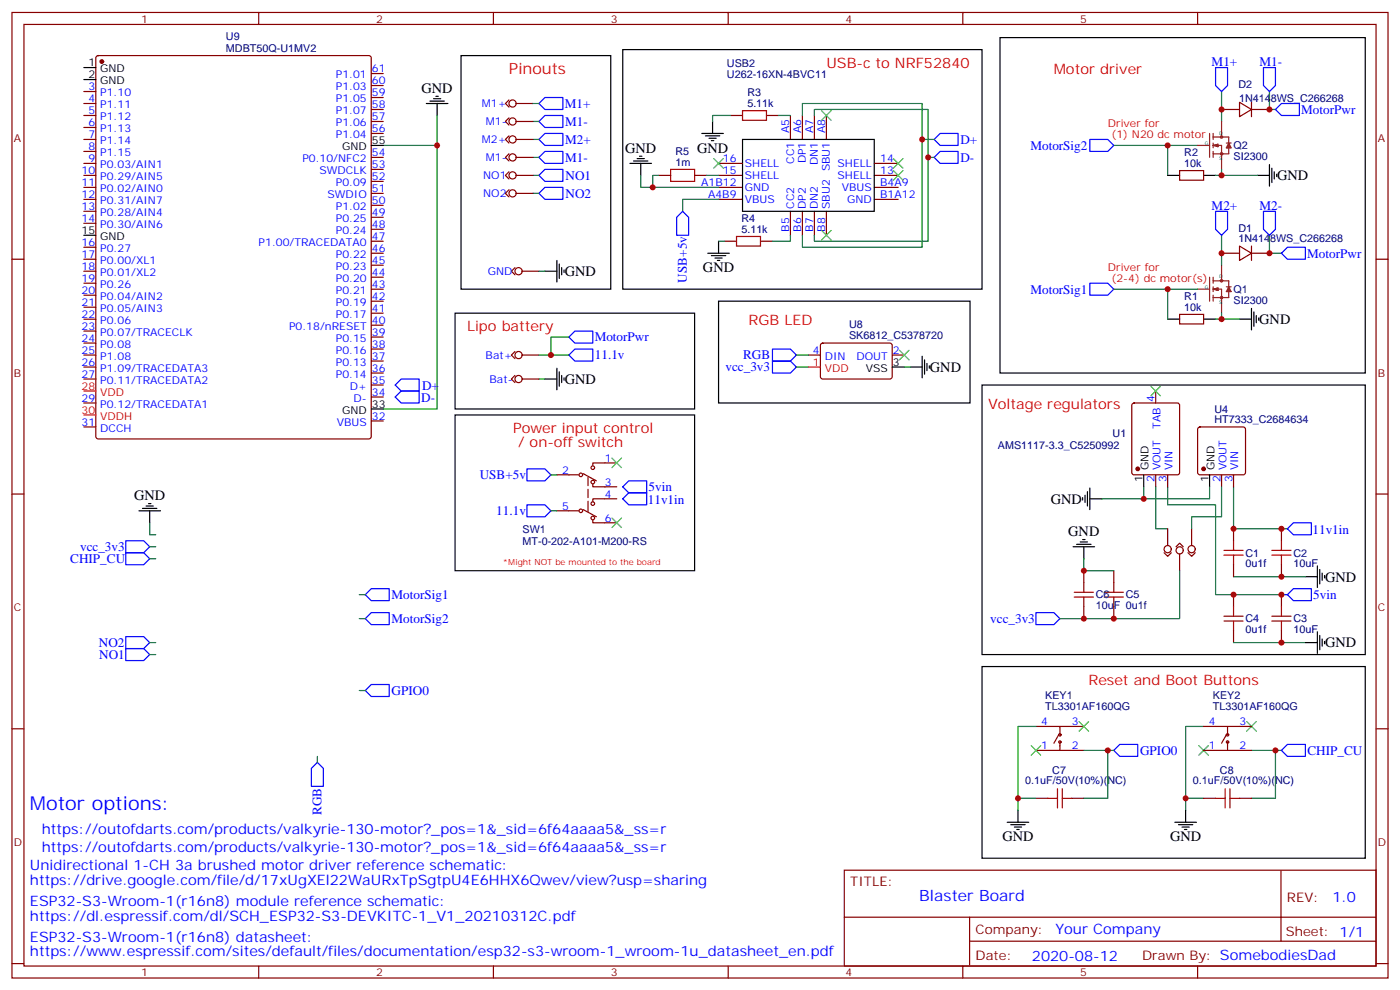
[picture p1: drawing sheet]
<svg xmlns="http://www.w3.org/2000/svg" width="412mm" height="292mm" viewBox="0 0 412 292" stroke-linecap="round" stroke-linejoin="round" font-family="sans-serif">
<g fill="none" stroke="#870000" stroke-width=".35">
<path d="M3.5 3.7h405.4v284.3h-405.4zM7.1 7.2h398.2v277.3h-398.2zM28.5 16.6l.4-.2h79.8l.5 .2 .2 .5v111.5l-.3 .5-.4 .2h-79.8l-.5-.3-.2-.4v-111.5zM76.2 3.7v3.5M145.3 3.7v3.5M214.5 3.7v3.5M283.6 3.7v3.5M352.8 3.7v3.5M24.7 34h3.5M24.7 30.5h3.5M24.7 27h3.5M24.7 37.5h3.5"/>
<path d="M109.4 32.2h3.5M109.4 35.8h3.5M109.4 39.3h3.5M109.4 28.7h3.5M109.4 25.2h3.5M109.4 21.7h3.5M149.9 29.4l-1 1.1 1 1M149.9 34.7l-1 1.1 1 1M152 30.5h5M152 35.8h5M215.2 34h3.5M225.8 34h3.5"/>
<path d="M232.8 34v7.1M236.4 34v7.1M239.9 34v7.1M243.4 34v7.1M359.8 32.2h5.3M365.1 30.1l3.6 2.1-3.6 2.2zM368.7 30.1v4.3M368.7 32.2h5.2M24.7 55.2h3.5M24.7 58.7h3.5M24.7 51.6h3.5M24.7 48.1h3.5"/>
<path d="M24.7 41.1h3.5M24.7 44.6h3.5M109.4 46.4h3.5M109.4 56.9h3.5M109.4 53.4h3.5M109.4 49.9h3.5M149.9 40l-1 1.1 1 1M149.9 45.3l-1 1.1 1 1M149.9 50.6l-1 1 1 1.1M149.9 55.9l-1 1 1 1.1M152 51.6h5M152 41.1h5"/>
<path d="M152 46.4h5M152 56.9h5M194 51.6h3.6M204.6 51.6h3.5M211.7 55.2h7M211.7 58.7h7M211.7 51.6h7M211.7 48.1h7M257.5 55.2h7.1M257.5 58.7h7.1M257.5 51.6h7.1M257.5 48.1h7.1"/>
<path d="M347.5 50.2h7v2.9h-7zM3.5 76.3h3.6M24.7 76.3h3.5M24.7 79.9h3.5M24.7 62.2h3.5M24.7 65.8h3.5M24.7 72.8h3.5M109.4 74.6h3.5M109.4 71h3.5M109.4 78.1h3.5M109.4 67.5h3.5M109.4 64h3.5"/>
<path d="M109.4 60.5h3.5M151.7 78.8l-1.1 1.1 1.1 1M153.8 79.9h4.9M213.4 71h3.6M224 71h3.5M232.8 62.2v7.1M236.4 62.2v7.1M239.9 62.2v7.1M243.4 62.2v7.1M359.8 74.6h5.3M365.1 72.5l3.6 2.1-3.6 2.1zM368.7 74.6h5.2"/>
<path d="M368.7 72.5v4.2M405.3 76.3h3.6M24.7 83.4h3.5M24.7 86.9h3.5M24.7 90.5h3.5M24.7 94h3.5M24.7 97.5h3.5M109.4 99.3h3.5M109.4 95.7h3.5M109.4 92.2h3.5M109.4 88.7h3.5M109.4 85.2h3.5"/>
<path d="M109.4 81.6h3.5M347.5 92.6h7v2.8h-7zM24.7 111.6h3.5M24.7 104.6h3.5M24.7 101h3.5M24.7 108.1h3.5M24.7 118.7h3.5M109.4 116.9h3.5M109.4 113.4h3.5M109.4 109.9h3.5M109.4 106.3h3.5M109.4 102.8h3.5"/>
<path d="M151.7 110.6l-1.1 1 1.1 1.1M151.7 103.5l-1.1 1.1 1.1 1M153.8 111.6h4.9M153.8 104.6h4.9M238.1 104.6h3.6M241.9 101.2l.5-.2 20 .1 .4 .6v9.5l-.7 .4h-20l-.4-.7v-9.2zM262.8 104.6h3.5M333.6 118.9l.5-.2h12.7l.6 .4 .1 20-.5 .7h-12.9l-.7-.4v-20zM340.4 115.1v3.6M24.7 125.7h3.5M109.4 124h3.5M164 139.8h6.4"/>
<path d="M171.8 139.5l3.9 2.1M181.7 136.3h-7.1v.7M340.4 139.8v3.6M344 139.8v3.6M353 125.9l.5-.2h12.7l.5 .2 .2 .5v12.7l-.2 .5-.5 .2h-12.7l-.5-.2-.2-.5v-12.7zM359.8 139.8v3.6M363.4 139.8v3.6M3.5 145.5h3.6M164 150.4h6.4M171.8 150.1l3.9 2.1M173.2 140.5v2.5M173.2 144.1v2.4"/>
<path d="M173.2 147.6v3.2M174.6 142.7v.7h7.1M174.6 153.2v.8h7.1M181.7 146.9h-7.1v.7M344 155.7v5M351 155.7v5M363.4 155.7v3.5M377.5 155.7v3.5M405.3 145.5h3.6M319.3 168.1v3.5M319.3 178.6v3.6M328.1 168.1v3.5"/>
<path d="M328.1 178.6v3.6M342.9 162.8l1.1 1 1-1M346.4 161l1.1-1.1 1 1.1M347.5 163.1v5M350 162.8l1 1 1.1-1M363.4 166.3v3.5M363.4 175.1v3.5M377.5 166.3v3.5M377.5 175.1v3.5M363.4 185.7v3.5M377.5 185.7v3.5M3.5 214.6h3.6"/>
<path d="M305.2 213.9h14.1M311.9 216.4l-1.5 2.5M312.2 213.9v2.5M312.2 218.5v2.5M354.5 213.9h14.2M361.2 216.4l-1.4 2.5M361.6 213.9v2.5M361.6 218.5v2.5M405.3 214.6h3.6M305.2 221h14.1M305.2 235.1h3.5M315.7 235.1h3.6"/>
<path d="M354.5 221h14.2M354.5 235.1h3.6M365.1 235.1h3.6M248.7 256.3h156.6v28.2h-156.6zM377.3 256.3v20.9M248.7 270.1h156.5M285.6 277.2h119.6M285.6 270.1v14.1M3.5 283.8h3.6M76.2 284.5v3.5M145.3 284.5v3.5M214.5 284.5v3.5"/>
<path d="M283.6 284.5v3.5M352.8 284.5v3.5M405.3 283.8h3.6"/>
<circle cx="151" cy="30.5" r="1.06"/>
<circle cx="151" cy="35.8" r="1.06"/>
<circle cx="151" cy="46.4" r="1.06"/>
<circle cx="151" cy="56.9" r="1.06"/>
<circle cx="151" cy="51.6" r="1.06"/>
<circle cx="151" cy="41.1" r="1.06"/>
<circle cx="152.8" cy="79.9" r="1.06"/>
<circle cx="152.8" cy="111.6" r="1.06"/>
<circle cx="152.8" cy="104.6" r="1.06"/>
<circle cx="171.1" cy="139.8" r=".53"/>
<circle cx="174.6" cy="137.7" r=".53"/>
<circle cx="171.1" cy="150.4" r=".53"/>
<circle cx="174.6" cy="148.3" r=".53"/>
<circle cx="174.6" cy="142" r=".53"/>
<circle cx="174.6" cy="152.5" r=".53"/>
<circle cx="344" cy="161.7" r="1.06"/>
<circle cx="347.5" cy="162.1" r="1.06"/>
<circle cx="351" cy="161.7" r="1.06"/>
<circle cx="312.2" cy="218.5" r=".35"/>
<circle cx="312.2" cy="216.4" r=".35"/>
<circle cx="361.6" cy="218.5" r=".35"/>
<circle cx="361.6" cy="216.4" r=".35"/>
</g>
<g fill="none" stroke="#000" stroke-width=".35">
<path d="M24.7 19.9h3.5M135.8 16.4h44.1v68.8h-44.1zM183.4 14.6h105.9v70.6h-105.9zM294.6 11.1h107.6v98.8h-107.6zM24.7 23.4h3.5M125.6 30.5h6.3M126.6 29.8h4.3M127.7 29.1h2.1M128.4 28.4h.7M128.8 30.5v3.5M206.7 39.3h6.4M209.9 35.8v3.5"/>
<path d="M109.4 42.8h3.5M185.6 48.1h6.3M186.6 47.4h4.3M187.7 46.7h2.1M188.4 46h.7M188.7 48.1v3.5M207.8 40h4.2M208.8 40.7h2.2M209.5 41.4h.8M218.7 41.1h38.8v21.1h-38.8zM344 51.6h3.5M354.5 51.6h3.6"/>
<path d="M370.4 51.6h3.5M373.9 48.5v6.3M374.6 49.5v4.3M375.4 50.6v2.1M376.1 51.3v.7M24.7 69.3h3.5M160.5 79.9h3.5M164 76.7v6.3M164.7 77.8v4.2M165.5 78.8v2.1M166.2 79.5v.7M208.5 74.6h6.3"/>
<path d="M209.5 75.3h4.3M210.6 76h2.1M211.3 76.7h.7M211.7 71v3.6M134.1 92.2h70.5v28.2h-70.5zM211.7 88.7h74.1v30h-74.1zM344 94h3.5M354.5 94h3.6M365.1 94h3.6M368.7 90.8v6.4M369.4 91.9v4.2M370.1 92.9v2.1"/>
<path d="M370.8 93.6v.7M160.5 111.6h3.5M164 108.4v6.4M164.7 109.5v4.2M165.5 110.6v2.1M166.2 111.3v.7M262.8 108.1h3.5M268.1 108.1h3.5M271.6 104.9v6.4M272.3 106v4.2M273 107v2.1M273.8 107.7v.7"/>
<path d="M289.3 113.4h112.9v79.4h-112.9zM109.4 120.4h3.5M134.1 122.2h70.5v45.9h-70.5zM336.9 139.8v3.6M356.3 139.8v3.6M40.9 150.4h6.4M42 149.7h4.2M43 149h2.2M43.7 148.3h.7M44.1 150.4v3.6M318.2 159.6h2.1M318.9 158.9h.7"/>
<path d="M318.9 146.5v.7M319.6 145.8v2.2M320.3 144.8v4.2M321 146.9h3.6M321 143.7v6.4M316.1 161h6.3M317.1 160.3h4.3M319.3 161v3.5M384.5 169.8h3.6M388.1 166.7v6.3M388.8 167.7v4.2M389.5 168.8v2.1"/>
<path d="M390.2 169.5v.7M289.3 196.3h112.9v56.4h-112.9zM384.5 189.2h3.6M388.1 186.1v6.3M388.8 187.1v4.2M389.5 188.2v2.1M390.2 188.9v.7M299.9 238.6v3.5M349.2 238.6v3.5M296.7 242.1h6.3M297.7 242.9h4.3M298.8 243.6h2.1"/>
<path d="M299.5 244.3h.7M346.1 242.1h6.3M347.1 242.9h4.3M348.2 243.6h2.1M348.9 244.3h.7"/>
</g>
<g fill="none" stroke="#8c2424" stroke-width=".35">
<path d="M356.3 39.3v7.1M357.4 39.3v1.8M359.8 35.8v4.6M352.8 42.8h3.5M357.4 40.4h4.5v2.4M357.4 42.8h2.4v7.1M357.4 42.1v1.4M357.4 44.6v1.8M357.4 42.8l1.4 .4M358.1 42.8l.7 .4M358.8 42.5v.7M358.8 42.5l-1.4 .3"/>
<path d="M358.8 42.5l-1.1 .3 1.1 .4M361.2 42.1h1.5M361.9 43.2v2.1h-4.5M361.9 42.1l.8 1.4h-1.5zM361.9 42.8l.4 .7M361.9 42.8l-.3 .7M361.9 42.8l.4 .4M361.9 42.8l-.3 .4M359.8 78.1v4.6M352.8 85.2h3.5M356.3 81.6v7.1M357.4 82.7h4.5v2.5"/>
<path d="M357.4 85.2h2.4v7M357.4 81.6v1.8M357.4 84.5v1.4M357.4 86.9v1.8M357.4 85.2l1.4 .3M358.1 85.2l.7 .3M358.8 84.8l-1.4 .4M358.8 84.8v.7M358.8 84.8l-1.1 .4 1.1 .3M361.2 84.5h1.5M361.9 85.5v2.1h-4.5M361.9 84.5l.8 1.4h-1.5z"/>
<path d="M361.9 85.2l.4 .7M361.9 85.2l-.3 .7M361.9 85.2l.4 .3M361.9 85.2l-.3 .3"/>
<circle cx="359.8" cy="45.3" r=".35"/>
<circle cx="359.8" cy="40.4" r=".35"/>
<circle cx="359.8" cy="87.6" r=".35"/>
<circle cx="359.8" cy="82.7" r=".35"/>
</g>
<g fill="none" stroke="#008700" stroke-width=".35">
<path d="M128.8 34v8.8M157 30.5h1.7M157 35.8h1.7M215.2 34h-5.3v1.8M229.3 34h3.5M236.4 34v-3.5h35.2v10.6h3.6M239.9 34v-1.8h33.5v14.2M359.8 27v8.8M373.9 27v5.2h1.8M112.9 42.8h15.9v77.6h-15.9M157 51.6h1.7M157 41.1h1.7"/>
<path d="M157 46.4h1.7M157 56.9h1.7M188.7 51.6v3.6h23M194 51.6h-1.7v3.6M208.1 51.6h3.6M211.7 58.7h-10.6v3.5M271.6 41.1v31.7h-35.2v-3.5M275.2 46.4h-1.8v24.6h-33.5v-1.7M328.1 42.8h24.7M344 42.8v8.8M359.8 49.9v1.7h-1.7M359.8 51.6h10.6"/>
<path d="M158.7 79.9h1.8M211.7 71h1.7M232.8 69.3v1.7h-5.3M359.8 69.3v8.8M373.9 69.3v5.3h3.6M167.6 99.3h-5.3v5.3M328.1 85.2h24.7M344 85.2v8.8M358.1 94h1.7M359.8 92.2v1.8h5.3M158.7 111.6h1.8M158.7 104.6h8.9"/>
<path d="M234.6 104.6h3.5M234.6 108.1h3.5M266.3 108.1h1.8M162.3 139.8h1.7M44.1 154v3.5h1.8M162.3 150.4h1.7M336.9 143.4v3.5h-12.3M340.4 143.4v12.3h3.6M344 143.4v5.3h14.1v26.4h19.4M356.3 143.4v3.5h-19.4M359.8 143.4v8.8h-8.8v3.5M363.4 143.4v12.3h15.8"/>
<path d="M44.1 161h1.8M44.1 164.5h1.8M105.8 175.1h1.8M319.3 164.5v3.6h8.8M347.5 168.1v14.1h-35.3M363.4 169.8h21.1M44.1 189.2h1.8M44.1 192.8h1.8M105.8 182.2h1.8M363.4 189.2h21.1M105.8 203.3h1.8M305.2 213.9h-5.3v24.7"/>
<path d="M354.5 213.9h-5.3v24.7M93.5 222.7v1.8M299.9 235.1h5.3M319.3 221h8.8M326.3 221v14.1h-7M349.2 235.1h5.3M368.7 221h8.8M375.7 221v14.1h-7"/>
</g>
<g fill="none" stroke="#00f" stroke-width=".35">
<path d="M358.1 19.9h3.5v5.3l-1.8 1.8-1.7-1.8zM372.2 19.9h3.5v5.3l-1.8 1.8-1.7-1.8zM158.7 30.5l1.8-1.8h5.3v3.5h-5.3zM158.7 35.8l1.8-1.8h5.3v3.5h-5.3zM377.5 30.5h5.3v3.5h-5.3l-1.8-1.8zM158.7 41.1l1.8-1.8h5.3v3.5h-5.3zM158.7 46.4l1.8-1.8h5.3v3.5h-5.3zM158.7 51.6l1.8-1.7h5.3v3.5h-5.3zM158.7 56.9l1.8-1.7h5.3v3.5h-5.3zM275.2 41.1l1.7-1.8h5.3v3.5h-5.3zM275.2 46.4l1.7-1.8h5.3v3.5h-5.3zM321 41.1h5.3l1.8 1.7-1.8 1.8h-5.3z"/>
<path d="M201.1 62.2l1.7 1.8v5.3h-3.5v-5.3zM358.1 62.2h3.5v5.3l-1.8 1.8-1.7-1.8zM372.2 62.2h3.5v5.3l-1.8 1.8-1.7-1.8zM377.5 74.6l1.7-1.8h5.3v3.5h-5.3zM169.3 97.5h5.3v3.5h-5.3l-1.7-1.7zM321 83.4h5.3l1.8 1.8-1.8 1.7h-5.3zM116.4 113.4l1.8-1.8h5.3v3.5h-5.3zM118.2 115.1h5.3v3.6h-5.3l-1.8-1.8zM167.6 104.6l1.7-1.8h5.3v3.5h-5.3zM227.5 102.8h5.3l1.8 1.8-1.8 1.7h-5.3zM227.5 106.3h5.3l1.8 1.8-1.8 1.8h-5.3zM155.2 138.1h5.3l1.8 1.7-1.8 1.8h-5.3z"/>
<path d="M37 159.2h5.3l1.8 1.8-1.8 1.8h-5.3zM155.2 148.7h5.3l1.8 1.7-1.8 1.8h-5.3zM183.4 146.9l1.8-1.8h5.3v3.6h-5.3zM183.4 143.4l1.8-1.8h5.3v3.5h-5.3zM381 154h5.3v3.5h-5.3l-1.8-1.8zM37 162.8h5.3l1.8 1.7-1.8 1.8h-5.3zM107.6 175.1l1.8-1.7h5.3v3.5h-5.3zM377.5 175.1h1.7M379.2 175.1l1.8-1.7h5.3v3.5h-5.3zM37 187.5h5.3l1.8 1.7-1.8 1.8h-5.3zM37 191h5.3l1.8 1.8-1.8 1.7h-5.3zM109.4 180.4h5.3v3.5h-5.3l-1.8-1.7z"/>
<path d="M305.2 180.4h5.2l1.8 1.8-1.8 1.7h-5.2zM107.6 203.3l1.8-1.7h5.3v3.5h-5.3zM329.8 219.2h5.3v3.5h-5.3l-1.7-1.7zM93.5 224.5l1.7 1.8v5.3h-3.5v-5.3zM377.5 221l1.7-1.8h5.3v3.5h-5.3z"/>
</g>
<g fill="none" stroke="#a10000" stroke-width=".35">
<path d="M218.7 32.6h7.1v2.8h-7.1zM197.6 49.9h7v3.5h-7zM217 69.6h7v2.9h-7zM363.4 159.2v2.9M377.5 159.2v2.9M316.4 175.8h5.7M316.4 174.4h5.7M319.3 171.6v2.8M319.3 175.8v2.8M325.3 175.8h5.6M325.3 174.4h5.6M328.1 171.6v2.8"/>
<path d="M328.1 175.8v2.8M360.5 162.1h5.7M360.5 163.5h5.7M363.4 163.5v2.8M363.4 178.6v2.9M374.6 162.1h5.7M374.6 163.5h5.7M377.5 163.5v2.8M377.5 178.6v2.9M360.5 181.5h5.7M360.5 182.9h5.7M363.4 182.9v2.8"/>
<path d="M374.6 181.5h5.7M374.6 182.9h5.7M377.5 182.9v2.8M308.7 235.1h2.8M311.5 232.3v5.6M312.9 235.1h2.8M312.9 232.3v5.6M358.1 235.1h2.8M360.9 232.3v5.6M362.3 235.1h2.8M362.3 232.3v5.6"/>
</g>
<g fill="none" stroke="#3c3" stroke-width=".35">
<path d="M242 32.6l2.8 2.8M244.8 32.6l-2.8 2.8M210.3 46.7l2.8 2.8M213.1 46.7l-2.8 2.8M263.2 50.2l2.8 2.9M263.2 46.7l2.8 2.8M266 46.7l-2.8 2.8M266 50.2l-2.8 2.9M242 67.9l2.8 2.8M244.8 67.9l-2.8 2.8M264.9 103.2l2.9 2.8M267.8 103.2l-2.9 2.8"/>
<path d="M339 113.7l2.8 2.9M341.8 113.7l-2.8 2.9M180.3 134.9l2.8 2.8M183.1 134.9l-2.8 2.8M180.3 152.5l2.8 2.9M183.1 152.5l-2.8 2.9M303.7 219.6l2.9 2.8M306.6 219.6l-2.9 2.8M317.9 212.5l2.8 2.8M320.7 212.5l-2.8 2.8M353.1 219.6l2.9 2.8M356 219.6l-2.9 2.8"/>
<path d="M367.2 212.5l2.9 2.8M370.1 212.5l-2.9 2.8"/>
</g>
<g fill="#870000" stroke="#870000" stroke-width=".35">
<circle cx="335.1" cy="138.1" r=".53"/>
<circle cx="354.5" cy="138.1" r=".53"/>
<circle cx="30" cy="18.1" r=".53"/>
</g>
<path d="M24.7 115.1h3.5M238.1 108.1h3.6M24.7 122.2h3.5" fill="none" stroke="#f00" stroke-width=".35"/>
<g fill="#c00">
<circle cx="344" cy="85.2" r=".88"/>
<circle cx="359.8" cy="74.6" r=".88"/>
<circle cx="359.8" cy="94" r=".88"/>
<circle cx="373.9" cy="32.2" r=".88"/>
<circle cx="359.8" cy="32.2" r=".88"/>
<circle cx="344" cy="42.8" r=".88"/>
<circle cx="271.6" cy="41.1" r=".88"/>
<circle cx="273.4" cy="46.4" r=".88"/>
<circle cx="192.3" cy="55.2" r=".88"/>
<circle cx="373.9" cy="74.6" r=".88"/>
<circle cx="377.5" cy="189.2" r=".88"/>
<circle cx="377.5" cy="175.1" r=".88"/>
<circle cx="363.4" cy="175.1" r=".88"/>
<circle cx="377.5" cy="169.8" r=".88"/>
<circle cx="377.5" cy="155.7" r=".88"/>
<circle cx="363.4" cy="155.7" r=".88"/>
<circle cx="319.3" cy="168.1" r=".88"/>
<circle cx="336.9" cy="146.9" r=".88"/>
<circle cx="299.9" cy="235.1" r=".88"/>
<circle cx="326.3" cy="221" r=".88"/>
<circle cx="375.7" cy="221" r=".88"/>
<circle cx="349.3" cy="235.1" r=".88"/>
<circle cx="162.3" cy="104.6" r=".88"/>
<circle cx="328.1" cy="182.2" r=".88"/>
<circle cx="319.3" cy="182.2" r=".88"/>
<circle cx="128.8" cy="42.8" r=".88"/>
<circle cx="359.8" cy="51.6" r=".88"/>
</g>
<text font-size="5.6" fill="#00f" x="8.8" y="238.6">Motor options:</text>
<text font-size="4.6" fill="#f00" x="149.9" y="21.7">Pinouts</text>
<text font-size="4.6" fill="#00f" x="270.8" y="265.3">Blaster Board</text>
<g font-size="4.2" fill="#f00">
<text x="243.4" y="19.9">USB-c to NRF52840</text>
<text x="310.4" y="21.7">Motor driver</text>
<text x="220.5" y="95.7">RGB LED</text>
<text x="137.6" y="97.5">Lipo battery</text>
<text x="291" y="120.4">Voltage regulators</text>
<text x="151.1" y="127.5">Power input control</text>
<text x="152.6" y="131.7">/ on-off switch</text>
<text x="320.6" y="201.6">Reset and Boot Buttons</text>
</g>
<g font-size="4.2">
<text x="124.2" y="27.3">GND</text>
<text x="184.1" y="44.9">GND</text>
<text x="205.3" y="44.9">GND</text>
<text x="376.2" y="53.2">GND</text>
<text x="166.3" y="81.3">GND</text>
<text x="207.1" y="80.2">GND</text>
<text x="370.9" y="95.4">GND</text>
<text x="166.3" y="113.1">GND</text>
<text x="273.9" y="109.5">GND</text>
<text x="39.5" y="147.2">GND</text>
<text x="309.6" y="148.3">GND</text>
<text x="314.7" y="157.8">GND</text>
<text x="390.3" y="171.3">GND</text>
<text x="390.3" y="190.7">GND</text>
<text x="295.3" y="247.8">GND</text>
<text x="344.7" y="247.8">GND</text>
</g>
<g font-size="4.2" fill="#00f">
<text x="12.3" y="245.7">https://outofdarts.com/products/valkyrie-130-motor?_pos=1&amp;_sid=6f64aaaa5&amp;_ss=r</text>
<text x="12.3" y="251">https://outofdarts.com/products/valkyrie-130-motor?_pos=1&amp;_sid=6f64aaaa5&amp;_ss=r</text>
<text x="8.8" y="256.3">Unidirectional 1-CH 3a brushed motor driver reference schematic:</text>
<text x="8.8" y="260.5">https://drive.google.com/file/d/17xUgXEl22WaURxTpSgtpU4E6HHX6Qwev/view?usp=sharing</text>
<text x="8.8" y="266.8">ESP32-S3-Wroom-1(r16n8) module reference schematic:</text>
<text x="392.5" y="265.5">1.0</text>
<text x="8.8" y="271.1">https://dl.espressif.com/dl/SCH_ESP32-S3-DEVKITC-1_V1_20210312C.pdf</text>
<text x="310.9" y="275.1">Your Company</text>
<text x="8.8" y="277.4">ESP32-S3-Wroom-1(r16n8) datasheet:</text>
<text x="8.8" y="281.7">https://www.espressif.com/sites/default/files/documentation/esp32-s3-wroom-1_wroom-1u_datasheet_en.pdf</text>
<text x="304" y="282.9">2020-08-12</text>
</g>
<g font-size="3.9" fill="#00f">
<text x="356.9" y="19.5">M1+</text>
<text x="371" y="19.5">M1-</text>
<text x="166.4" y="31.8">M1+</text>
<text x="383.3" y="33.5">MotorPwr</text>
<text x="166.5" y="37.1">M1-</text>
<text x="166.5" y="42.3">M2+</text>
<text x="166.5" y="47.6">M1-</text>
<text x="282.9" y="42.4">D+</text>
<text x="282.9" y="47.7">D-</text>
<text x="303.5" y="44">MotorSig2</text>
<text x="166.6" y="52.9">NO1</text>
<text x="166.6" y="58.2">NO2</text>
<text x="356.9" y="61.8">M2+</text>
<text x="371" y="61.8">M2-</text>
<text x="385.1" y="75.8">MotorPwr</text>
<text x="202.3" y="83.2" transform="rotate(-90 202.3 83.2)">USB+5v</text>
<text x="303.5" y="86.4">MotorSig1</text>
<text x="175.2" y="100.5">MotorPwr</text>
<text x="175.2" y="105.8">11.1v</text>
<text x="218.9" y="105.8">RGB</text>
<text x="213.7" y="109.3">vcc_3v3</text>
<text x="124.1" y="118.3">D-</text>
<text x="124.3" y="114.8">D+</text>
<text x="141.3" y="141.1">USB+5v</text>
<text x="190.8" y="148.3">11v1in</text>
<text x="191.1" y="144.7">5vin</text>
<text x="146.2" y="151.7">11.1v</text>
<text x="386.6" y="157.1">11v1in</text>
<text x="20.7" y="165.8">CHIP_CU</text>
<text x="23.6" y="162.3">vcc_3v3</text>
<text x="115.4" y="176.5">MotorSig1</text>
<text x="386.9" y="176.5">5vin</text>
<text x="115.4" y="183.6">MotorSig2</text>
<text x="291.7" y="183.4">vcc_3v3</text>
<text x="29.1" y="190.5">NO2</text>
<text x="29.2" y="194">NO1</text>
<text x="115.4" y="204.6">GPIO0</text>
<text x="335.8" y="222.3">GPIO0</text>
<text x="385.1" y="222.3">CHIP_CU</text>
<text x="94.7" y="240" transform="rotate(-90 94.7 240)">RGB</text>
</g>
<g font-size="3.9" fill="#800">
<text x="250.5" y="260.8">TITLE:</text>
<text x="379.1" y="265.5">REV:</text>
<text x="287.4" y="275">Company:</text>
<text x="378.7" y="275.7">Sheet: 1/1</text>
<text x="287.4" y="282.7">Date:</text>
<text x="336.4" y="282.8">Drawn By: SomebodiesDad</text>
</g>
<g font-size="3.2" fill="#800">
<text x="41.6" y="6.7">1</text>
<text x="110.8" y="6.7">2</text>
<text x="179.9" y="6.7">3</text>
<text x="249.1" y="6.7">4</text>
<text x="318.2" y="6.7">5</text>
<text x="4.1" y="41.8">A</text>
<text x="405.9" y="41.8">A</text>
<text x="4.1" y="110.9">B</text>
<text x="405.9" y="110.9">B</text>
<text x="4.1" y="180.1">C</text>
<text x="405.9" y="180.1">C</text>
<text x="4.1" y="249.2">D</text>
<text x="405.9" y="249.2">D</text>
<text x="41.6" y="287.5">1</text>
<text x="110.8" y="287.5">2</text>
<text x="179.9" y="287.5">3</text>
<text x="249.1" y="287.5">4</text>
<text x="318.2" y="287.5">5</text>
</g>
<g font-size="3.2" fill="#000080">
<text x="66.6" y="11.9">U9</text>
<text x="66.6" y="15.2">MDBT50Q-U1MV2</text>
<text x="214.1" y="22.8">U262-16XN-4BVC11</text>
<text x="214.1" y="19.7">USB2</text>
<text x="220.1" y="28.4">R3</text>
<text x="364.8" y="25.8">D2</text>
<text x="365" y="29.9">1N4148WS_C266268</text>
<text x="220.1" y="31.5">5.11k</text>
<text x="199" y="45.7">R5</text>
<text x="348.8" y="46.1">R2</text>
<text x="363.4" y="47.2">SI2300</text>
<text x="363.4" y="44">Q2</text>
<text x="199" y="48.8">1m</text>
<text x="348.8" y="49.2">10k</text>
<text x="218.4" y="65.5">R4</text>
<text x="218.4" y="68.6">5.11k</text>
<text x="364.8" y="71.4">1N4148WS_C266268</text>
<text x="364.8" y="68.2">D1</text>
<text x="348.8" y="88.4">R1</text>
<text x="363.4" y="89.5">SI2300</text>
<text x="363.4" y="86.3">Q1</text>
<text x="348.8" y="91.5">10k</text>
<text x="250.1" y="99.8">SK6812_C5378720</text>
<text x="250.1" y="96.6">U8</text>
<text x="357.7" y="124.7">HT7333_C2684634</text>
<text x="357.7" y="121.5">U4</text>
<text x="327.7" y="128.7">U1</text>
<text x="293.9" y="132.2">AMS1117-3.3_C5250992</text>
<text x="153.9" y="160.4">MT-0-202-A101-M200-RS</text>
<text x="153.9" y="157.1">SW1</text>
<text x="366.9" y="167.1">0u1f</text>
<text x="366.9" y="163.9">C1</text>
<text x="381" y="167.1">10uF</text>
<text x="381" y="163.9">C2</text>
<text x="322.8" y="179.4">10uF 0u1f</text>
<text x="322.8" y="176.2">C6</text>
<text x="331.6" y="176.2">C5</text>
<text x="366.9" y="183.3">C4</text>
<text x="381" y="183.3">C3</text>
<text x="366.9" y="186.5">0u1f</text>
<text x="381" y="186.5">10uF</text>
<text x="307.9" y="209.2">TL3301AF160QG</text>
<text x="307.9" y="205.9">KEY1</text>
<text x="357.3" y="209.2">TL3301AF160QG</text>
<text x="357.3" y="205.9">KEY2</text>
<text x="310" y="227.9">C7</text>
<text x="359.4" y="227.9">C8</text>
<text x="302" y="230.9">0.1uF/50V(10%)(NC)</text>
<text x="351.4" y="230.9">0.1uF/50V(10%)(NC)</text>
</g>
<g font-size="3.2">
<text x="26" y="19.5">1</text>
<text x="26" y="23.1">2</text>
<text x="29.5" y="21.3">GND</text>
<text x="29.5" y="24.8">GND</text>
<text x="100.8" y="44.2">GND</text>
<text x="109.5" y="42.5">55</text>
<text x="24" y="68.9">15</text>
<text x="29.5" y="70.7">GND</text>
<text x="263" y="107.7">3</text>
<text x="255" y="109.5">VSS</text>
<text x="100.8" y="121.8">GND</text>
<text x="109.5" y="120.1">33</text>
<text x="336.5" y="142" transform="rotate(-90 336.5 142)">1</text>
<text x="338.3" y="138.5" transform="rotate(-90 338.3 138.5)">GND</text>
<text x="356" y="142" transform="rotate(-90 356 142)">1</text>
<text x="357.7" y="138.5" transform="rotate(-90 357.7 138.5)">GND</text>
</g>
<g font-size="3.2" fill="#00f">
<text x="98.9" y="23.1">P1.01</text>
<text x="109.5" y="21.3">61</text>
<text x="26" y="26.6">3</text>
<text x="29.5" y="28.4">P1.10</text>
<text x="98.9" y="26.6">P1.03</text>
<text x="109.5" y="28.4">59</text>
<text x="109.5" y="24.8">60</text>
<text x="26" y="30.1">4</text>
<text x="26" y="33.7">5</text>
<text x="29.5" y="31.9">P1.11</text>
<text x="29.5" y="35.4">P1.12</text>
<text x="98.9" y="33.7">P1.07</text>
<text x="98.9" y="30.1">P1.05</text>
<text x="109.5" y="35.4">57</text>
<text x="109.5" y="31.9">58</text>
<text x="141.9" y="31.5">M1+</text>
<text x="26" y="37.2">6</text>
<text x="26" y="40.7">7</text>
<text x="29.5" y="38.9">P1.13</text>
<text x="98.9" y="40.7">P1.04</text>
<text x="98.9" y="37.2">P1.06</text>
<text x="109.5" y="38.9">56</text>
<text x="143.1" y="36.8">M1-</text>
<text x="232.5" y="39.3" transform="rotate(-90 232.5 39.3)">A5</text>
<text x="236" y="39.3" transform="rotate(-90 236 39.3)">A6</text>
<text x="239.5" y="39.3" transform="rotate(-90 239.5 39.3)">A7</text>
<text x="243.1" y="39.3" transform="rotate(-90 243.1 39.3)">A8</text>
<text x="26" y="44.2">8</text>
<text x="26" y="47.8">9</text>
<text x="29.5" y="42.5">P1.14</text>
<text x="29.5" y="46">P1.15</text>
<text x="89.1" y="47.8">P0.10/NFC2</text>
<text x="109.5" y="46">54</text>
<text x="141.9" y="42.1">M2+</text>
<text x="143.1" y="47.4">M1-</text>
<text x="212.9" y="47.8">16</text>
<text x="259.3" y="47.8">14</text>
<text x="24" y="51.3">10</text>
<text x="29.5" y="49.5">P0.03/AIN1</text>
<text x="29.5" y="53.1">P0.29/AIN5</text>
<text x="94.1" y="51.3">SWDCLK</text>
<text x="109.5" y="53.1">52</text>
<text x="109.5" y="49.5">53</text>
<text x="142.3" y="52.7">NO1</text>
<text x="212.9" y="51.3">15</text>
<text x="219.4" y="52.7">SHELL</text>
<text x="219.4" y="49.2">SHELL</text>
<text x="233.9" y="48.2" transform="rotate(-90 233.9 48.2)">CC1</text>
<text x="237.4" y="48.1" transform="rotate(-90 237.4 48.1)">DP1</text>
<text x="240.9" y="48.6" transform="rotate(-90 240.9 48.6)">DN1</text>
<text x="244.5" y="50.5" transform="rotate(-90 244.5 50.5)">SBU1</text>
<text x="246.7" y="52.7">SHELL</text>
<text x="246.7" y="49.2">SHELL</text>
<text x="259.3" y="51.3">13</text>
<text x="24" y="54.8">11</text>
<text x="24" y="58.3">12</text>
<text x="29.5" y="56.6">P0.02/AIN0</text>
<text x="96.5" y="58.3">SWDIO</text>
<text x="98.9" y="54.8">P0.09</text>
<text x="109.5" y="56.6">51</text>
<text x="142.3" y="58">NO2</text>
<text x="206.6" y="54.8">A1B12</text>
<text x="208.6" y="58.3">A4B9</text>
<text x="219.4" y="56.2">GND</text>
<text x="219.4" y="59.8">VBUS</text>
<text x="248" y="56.2">VBUS</text>
<text x="249.5" y="59.8">GND</text>
<text x="259.3" y="54.8">B4A9</text>
<text x="259.3" y="58.3">B1A12</text>
<text x="24" y="61.9">13</text>
<text x="24" y="65.4">14</text>
<text x="29.5" y="60.1">P0.31/AIN7</text>
<text x="29.5" y="63.6">P0.28/AIN4</text>
<text x="98.9" y="65.4">P0.25</text>
<text x="98.9" y="61.9">P1.02</text>
<text x="109.5" y="63.6">49</text>
<text x="109.5" y="60.1">50</text>
<text x="233.9" y="61.5" transform="rotate(-90 233.9 61.5)">CC2</text>
<text x="237.4" y="61.5" transform="rotate(-90 237.4 61.5)">DP2</text>
<text x="240.9" y="61.5" transform="rotate(-90 240.9 61.5)">DN2</text>
<text x="244.5" y="61.5" transform="rotate(-90 244.5 61.5)">SBU2</text>
<text x="29.5" y="67.2">P0.30/AIN6</text>
<text x="98.9" y="68.9">P0.24</text>
<text x="109.5" y="70.7">47</text>
<text x="109.5" y="67.2">48</text>
<text x="232.5" y="68.2" transform="rotate(-90 232.5 68.2)">B5</text>
<text x="236" y="68.2" transform="rotate(-90 236 68.2)">B6</text>
<text x="239.5" y="68.2" transform="rotate(-90 239.5 68.2)">B7</text>
<text x="243.1" y="68.2" transform="rotate(-90 243.1 68.2)">B8</text>
<text x="24" y="72.5">16</text>
<text x="24" y="76">17</text>
<text x="29.5" y="74.2">P0.27</text>
<text x="29.5" y="77.8">P0.00/XL1</text>
<text x="76.2" y="72.5">P1.00/TRACEDATA0</text>
<text x="98.9" y="76">P0.22</text>
<text x="109.5" y="77.8">45</text>
<text x="109.5" y="74.2">46</text>
<text x="24" y="79.5">18</text>
<text x="24" y="83">19</text>
<text x="29.5" y="81.3">P0.01/XL2</text>
<text x="98.9" y="83">P0.20</text>
<text x="98.9" y="79.5">P0.23</text>
<text x="109.5" y="81.3">44</text>
<text x="143.7" y="80.9">GND</text>
<text x="24" y="86.6">20</text>
<text x="29.5" y="84.8">P0.26</text>
<text x="29.5" y="88.3">P0.04/AIN2</text>
<text x="98.9" y="86.6">P0.21</text>
<text x="109.5" y="88.3">42</text>
<text x="109.5" y="84.8">43</text>
<text x="24" y="90.1">21</text>
<text x="24" y="93.6">22</text>
<text x="29.5" y="91.9">P0.05/AIN3</text>
<text x="29.5" y="95.4">P0.06</text>
<text x="98.9" y="93.6">P0.17</text>
<text x="98.9" y="90.1">P0.19</text>
<text x="109.5" y="95.4">40</text>
<text x="109.5" y="91.9">41</text>
<text x="24" y="97.2">23</text>
<text x="24" y="100.7">24</text>
<text x="29.5" y="98.9">P0.07/TRACECLK</text>
<text x="85.1" y="97.2">P0.18/nRESET</text>
<text x="98.9" y="100.7">P0.15</text>
<text x="109.5" y="98.9">39</text>
<text x="24" y="104.2">25</text>
<text x="24" y="107.7">26</text>
<text x="29.5" y="102.4">P0.08</text>
<text x="29.5" y="106">P1.08</text>
<text x="98.9" y="107.7">P0.13</text>
<text x="98.9" y="104.2">P0.16</text>
<text x="109.5" y="106">37</text>
<text x="109.5" y="102.4">38</text>
<text x="143.1" y="105.6">Bat+</text>
<text x="239.5" y="104.2">4</text>
<text x="243" y="106">DIN</text>
<text x="252.3" y="106">DOUT</text>
<text x="263" y="104.2">2</text>
<text x="24" y="111.3">27</text>
<text x="29.5" y="109.5">P1.09/TRACEDATA3</text>
<text x="29.5" y="113">P0.11/TRACEDATA2</text>
<text x="98.9" y="111.3">P0.14</text>
<text x="109.5" y="113">35</text>
<text x="109.5" y="109.5">36</text>
<text x="144.2" y="112.7">Bat-</text>
<text x="24" y="118.3">29</text>
<text x="103" y="114.8">D+</text>
<text x="104.2" y="118.3">D-</text>
<text x="109.5" y="116.6">34</text>
<text x="340.1" y="118.5" transform="rotate(-90 340.1 118.5)">4</text>
<text x="24" y="125.4">31</text>
<text x="29.5" y="120.1">P0.12/TRACEDATA1</text>
<text x="99.2" y="125.4">VBUS</text>
<text x="109.5" y="123.6">32</text>
<text x="29.5" y="127.1">DCCH</text>
<text x="341.8" y="126.3" transform="rotate(-90 341.8 126.3)">TAB</text>
<text x="178.2" y="136">1</text>
<text x="165.6" y="139.5">2</text>
<text x="178.2" y="143">3</text>
<text x="340.1" y="142" transform="rotate(-90 340.1 142)">2</text>
<text x="341.8" y="138.5" transform="rotate(-90 341.8 138.5)">VOUT</text>
<text x="343.6" y="142" transform="rotate(-90 343.6 142)">3</text>
<text x="345.4" y="138.5" transform="rotate(-90 345.4 138.5)">VIN</text>
<text x="359.5" y="142" transform="rotate(-90 359.5 142)">2</text>
<text x="361.2" y="138.5" transform="rotate(-90 361.2 138.5)">VOUT</text>
<text x="363" y="142" transform="rotate(-90 363 142)">3</text>
<text x="364.8" y="138.5" transform="rotate(-90 364.8 138.5)">VIN</text>
<text x="178.2" y="146.5">4</text>
<text x="165.6" y="150.1">5</text>
<text x="178.2" y="153.6">6</text>
<text x="306.7" y="213.6">4</text>
<text x="315.7" y="213.6">3</text>
<text x="356.1" y="213.6">4</text>
<text x="365.1" y="213.6">3</text>
<text x="306.7" y="220.6">1</text>
<text x="315.7" y="220.6">2</text>
<text x="356.1" y="220.6">1</text>
<text x="365.1" y="220.6">2</text>
</g>
<g font-size="3.2" fill="#f00">
<text x="326.3" y="37.5">Driver for</text>
<text x="327.4" y="40.7">(1) N20 dc motor</text>
<text x="326.3" y="79.9">Driver for</text>
<text x="327.4" y="83">(2-4) dc motor(s)</text>
<text x="239.5" y="107.7">1</text>
<text x="243" y="109.5">VDD</text>
<text x="24" y="114.8">28</text>
<text x="29.5" y="116.6">VDD</text>
<text x="24" y="121.8">30</text>
<text x="29.5" y="123.6">VDDH</text>
</g>
<text font-size="2.5" fill="#f00" x="148.2" y="166.3">*Might NOT be mounted to the board</text>
<g font-size="1.4" fill="#238d23">
<text x="359.1" y="39.7">D</text>
<text x="354.9" y="42.8">G</text>
<text x="359.1" y="47.1">S</text>
<text x="359.1" y="82">D</text>
<text x="354.9" y="85.2">G</text>
<text x="359.1" y="89.4">S</text>
</g>
</svg>
